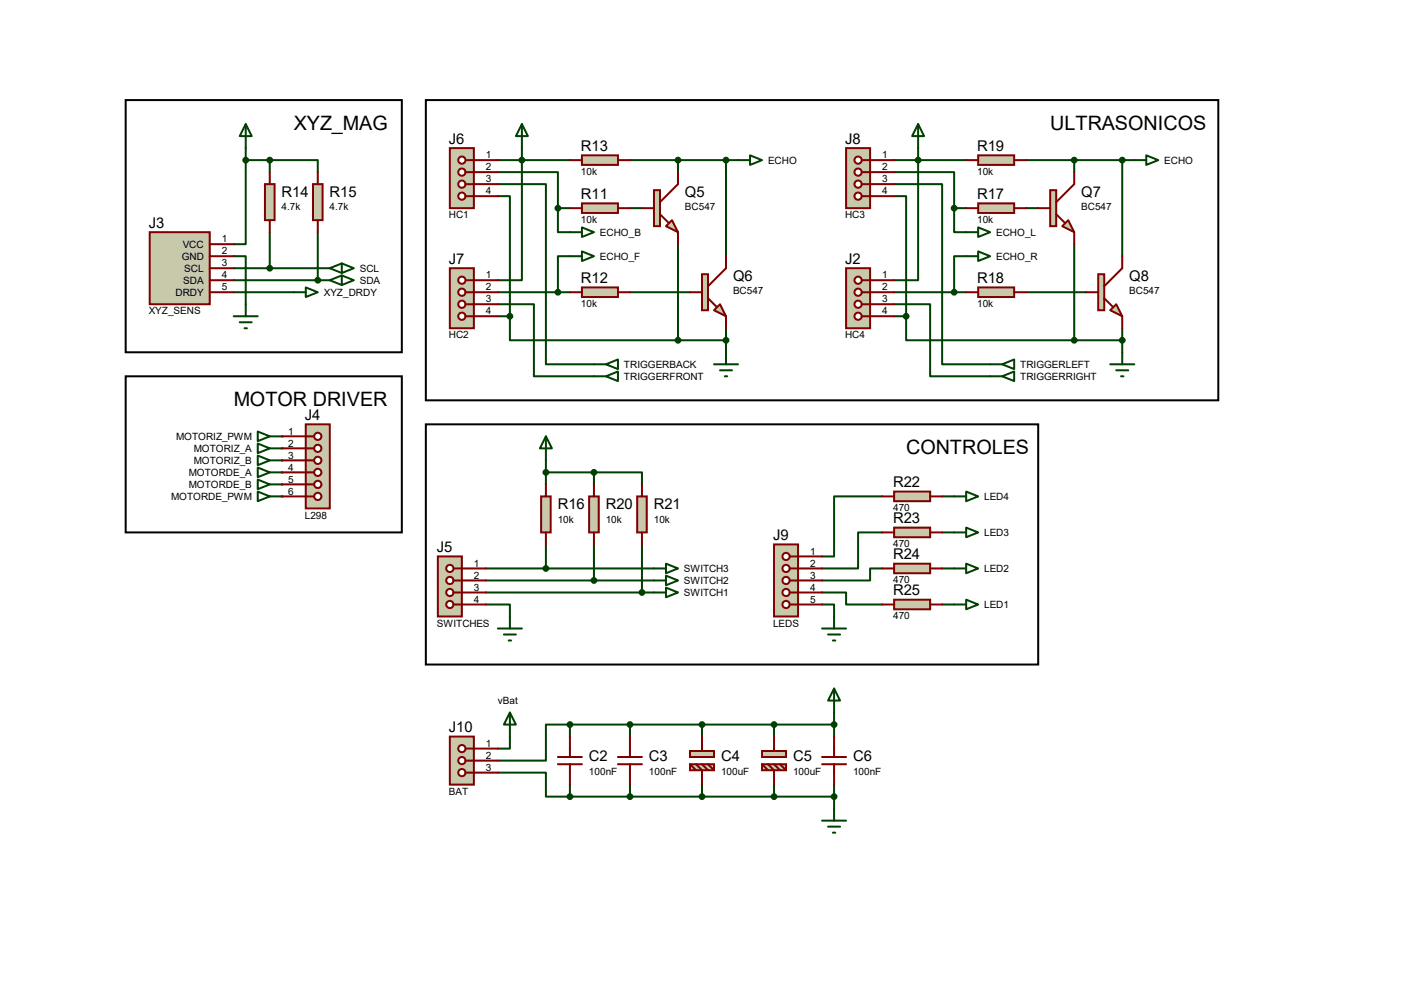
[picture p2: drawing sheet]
<svg xmlns="http://www.w3.org/2000/svg" width="297mm" height="210mm" viewBox="0 0 297 210" stroke-linecap="round" stroke-linejoin="round" font-family="sans-serif">
<path d="M52 33.9v17.7h-2.6M52 31.3v2.6M52 33.9h5.1M57.1 33.9h10.1v2.5M57.1 33.9v2.5M49.4 54.2h2.6v10.1M49.4 56.7h20.4M49.4 59.3h20.4M57.1 49.1v7.6M67.2 49.1v10.2" fill="none" stroke="#004000" stroke-width=".42"/>
<g fill="#004000">
<circle cx="59.6" cy="92.3" r=".21"/>
<circle cx="59.6" cy="94.8" r=".21"/>
<circle cx="59.6" cy="97.4" r=".21"/>
<circle cx="59.6" cy="99.9" r=".21"/>
<circle cx="59.6" cy="102.4" r=".21"/>
<circle cx="59.6" cy="105" r=".21"/>
</g>
<g fill="none" stroke="#004000" stroke-width=".42">
<path d="M105.3 38.9h10.2v38.1h10.1M105.3 36.4h12.7v7.6M105.3 33.9h15.3M110.4 31.3v28h-5.1M133.3 33.9h22.8M143.4 33.9v2.5M153.6 33.9v20.3M189.1 38.9h10.2v38.1h10.2M189.1 36.4h12.7v7.6M189.1 33.9h15.3M194.2 31.3v28h-5.1M217.1 33.9h22.8"/>
<path d="M227.2 33.9v2.5M237.4 33.9v20.3M105.3 41.5h2.6v25.4M118 44v5.1h2.6M118 44h2.6M120.6 54.2h-2.6v7.6M133.3 44h2.5M143.4 51.6v20.4M189.1 41.5h2.6v25.4M201.8 44v5.1h2.6M201.8 44h2.6M204.4 54.2h-2.6v7.6"/>
<path d="M217.1 44h2.5M227.2 51.6v20.4M49.4 61.8h12.7M105.3 64.3h7.6v15.3h12.7M105.3 61.8h15.3M105.3 66.9h2.6M107.9 66.9v5.1h35.5M133.3 61.8h12.7M143.4 72h10.2M153.6 69.4v5.1M189.1 64.3h7.7v15.3h12.7M189.1 61.8h15.3"/>
<path d="M189.1 66.9h2.6M191.7 66.9v5.1h35.5M217.1 61.8h12.7M227.2 72h10.2M237.4 69.4v5.1M115.5 99.9h10.1M115.5 97.4v5M125.6 99.9h10.2v2.5M125.6 99.9v2.5M115.5 115.1v5.1M125.6 115.1v7.7M135.8 115.1v10.2"/>
<path d="M186.6 105h-10.2v12.7h-2.5M186.6 112.6h-5.1v7.6h-7.6M199.3 105h2.5M199.3 112.6h2.5M102.8 127.8h5.1v2.6M102.8 120.2h35.5M102.8 125.3h35.5M102.8 122.8h35.5M173.9 127.8h2.5v2.6M173.9 125.3h5.1v2.5h7.6M186.6 120.2h-2.5v2.6h-10.2M199.3 120.2h2.5"/>
<path d="M199.3 127.8h2.5M107.9 155.8v2.5h-2.6M120.6 153.2h-5.1v7.7h-10.2M120.6 153.2h55.8M120.6 153.2v2.6M133.3 153.2v2.6M148.5 153.2v2.6M163.7 153.2v2.6M176.4 150.7v5.1M105.3 163.4h10.2v5.1h5.1M120.6 168.5h55.8M120.6 165.9v2.6"/>
<path d="M133.3 165.9v2.6M148.5 165.9v2.6M163.7 165.9v2.6M176.4 165.9v5.1"/>
</g>
<path d="M31.7 49.1h12.7v15.2h-12.7z" fill="#c8c8aa" stroke="#800000" stroke-width=".42"/>
<path d="M44.4 51.6h5M44.4 54.2h5M44.4 56.7h5M44.4 59.3h5M44.4 61.8h5" fill="none" stroke="#800000" stroke-width=".42"/>
<path d="M56 38.9h2.1v7.7h-2.1z" fill="#c8c8aa" stroke="#800000" stroke-width=".42"/>
<path d="M57.1 36.4v2.5M57.1 46.6v2.5" fill="none" stroke="#800000" stroke-width=".42"/>
<path d="M66.2 38.9h2v7.7h-2z" fill="#c8c8aa" stroke="#800000" stroke-width=".42"/>
<path d="M67.2 36.4v2.5M67.2 46.6v2.5" fill="none" stroke="#800000" stroke-width=".42"/>
<g fill="none" stroke="#004000" stroke-width=".42">
<path d="M52 26.2l1.3 2.6h-2.6zM52 26.2v5.1M72.3 55.7l2.5 1-2.5 1zM72.3 58.3l2.5 1-2.5 1zM72.3 55.7l-2.5 1 2.5 1M72.3 58.3l-2.5 1 2.5 1M49.4 66.9h5.1M50.7 68.2h2.6M51.7 69.4h.5M52 64.3v2.6M54.5 93.8l2.6 1-2.6 1zM54.5 96.4l2.6 1-2.6 1z"/>
<path d="M54.5 98.9l2.6 1-2.6 1zM54.5 91.3l2.6 1-2.6 1zM57.1 94.8h2.5M57.1 97.4h2.5M57.1 99.9h2.5M57.1 92.3h2.5M54.5 101.4l2.6 1-2.6 1.1zM54.5 104l2.6 1-2.6 1zM57.1 102.4h2.5M57.1 105h2.5"/>
</g>
<g fill="#004000" stroke="#004000" stroke-width=".42">
<circle cx="52" cy="33.9" r=".51"/>
<circle cx="57.1" cy="33.9" r=".51"/>
<circle cx="57.1" cy="56.7" r=".51"/>
<circle cx="67.2" cy="59.3" r=".51"/>
</g>
<path d="M26.6 21.2h58.4v53.3h-58.4z" fill="none" stroke="#000" stroke-width=".42"/>
<path d="M64.7 89.7h5.1v17.8h-5.1z" fill="#c8c8aa" stroke="#800000" stroke-width=".42"/>
<path d="M64.7 92.3h1.8" fill="none" stroke="#800000" stroke-width=".42"/>
<circle cx="67.2" cy="92.3" r=".76" fill="#fff" stroke="#800000" stroke-width=".42"/>
<path d="M64.7 94.8h1.8" fill="none" stroke="#800000" stroke-width=".42"/>
<circle cx="67.2" cy="94.8" r=".76" fill="#fff" stroke="#800000" stroke-width=".42"/>
<path d="M64.7 97.4h1.8" fill="none" stroke="#800000" stroke-width=".42"/>
<circle cx="67.2" cy="97.4" r=".76" fill="#fff" stroke="#800000" stroke-width=".42"/>
<path d="M64.7 99.9h1.8" fill="none" stroke="#800000" stroke-width=".42"/>
<circle cx="67.2" cy="99.9" r=".76" fill="#fff" stroke="#800000" stroke-width=".42"/>
<path d="M64.7 102.4h1.8" fill="none" stroke="#800000" stroke-width=".42"/>
<circle cx="67.2" cy="102.4" r=".76" fill="#fff" stroke="#800000" stroke-width=".42"/>
<path d="M64.7 105h1.8" fill="none" stroke="#800000" stroke-width=".42"/>
<circle cx="67.2" cy="105" r=".76" fill="#fff" stroke="#800000" stroke-width=".42"/>
<path d="M59.6 92.3h5.1M59.6 94.8h5.1M59.6 97.4h5.1M59.6 99.9h5.1M59.6 102.4h5.1M59.6 105h5.1" fill="none" stroke="#800000" stroke-width=".42"/>
<path d="M26.6 79.6h58.4v33h-58.4z" fill="none" stroke="#000" stroke-width=".42"/>
<path d="M110.4 26.2l1.3 2.6h-2.6zM110.4 26.2v5.1M62.1 61.8h2.6M64.7 60.8l2.5 1-2.5 1zM125.6 77h2.6M125.6 79.6h2.6M128.2 77l2.5-1v2.1zM128.2 79.6l2.5-1v2z" fill="none" stroke="#004000" stroke-width=".42"/>
<g fill="#c8c8aa" stroke="#800000" stroke-width=".42">
<path d="M140.9 47.8l1.3-1.2 1.2 2.5z"/>
<path d="M138.3 40.2h1.3v7.6h-1.3z"/>
</g>
<path d="M143.4 36.4v2.5l-3.8 3.9M135.8 44h2.5M139.6 45.3l1.8 1.8M143.4 49.1v2.5" fill="none" stroke="#800000" stroke-width=".42"/>
<g fill="#c8c8aa" stroke="#800000" stroke-width=".42">
<path d="M152.3 64.3l1.3 2.6-2.6-1.3z"/>
<path d="M148.5 58h1.3v7.6h-1.3z"/>
</g>
<path d="M153.6 54.2v2.5l-3.8 3.8M146 61.8h2.5M149.8 63.1l1.8 1.8M153.6 66.9v2.5" fill="none" stroke="#800000" stroke-width=".42"/>
<path d="M151 77h5.1M152.3 78.3h2.6M153.3 79.6h.5M153.6 74.5v2.5" fill="none" stroke="#004000" stroke-width=".42"/>
<circle cx="153.6" cy="72" r=".51" fill="#004000" stroke="#004000" stroke-width=".42"/>
<path d="M123.1 43h7.6v2h-7.6z" fill="#c8c8aa" stroke="#800000" stroke-width=".42"/>
<path d="M120.6 44h2.5M130.7 44h2.6" fill="none" stroke="#800000" stroke-width=".42"/>
<path d="M123.1 60.8h7.6v2h-7.6z" fill="#c8c8aa" stroke="#800000" stroke-width=".42"/>
<path d="M120.6 61.8h2.5M130.7 61.8h2.6" fill="none" stroke="#800000" stroke-width=".42"/>
<path d="M123.1 32.9h7.6v2h-7.6z" fill="#c8c8aa" stroke="#800000" stroke-width=".42"/>
<path d="M120.6 33.9h2.5M130.7 33.9h2.6" fill="none" stroke="#800000" stroke-width=".42"/>
<g fill="#004000" stroke="#004000" stroke-width=".42">
<circle cx="143.4" cy="33.9" r=".51"/>
<circle cx="110.4" cy="33.9" r=".51"/>
<circle cx="153.6" cy="33.9" r=".51"/>
<circle cx="143.4" cy="72" r=".51"/>
</g>
<path d="M156.1 33.9h2.6M158.7 32.9l2.5 1-2.5 1zM194.2 26.2l1.3 2.6h-2.5zM194.2 26.2v5.1M209.5 77h2.5M209.5 79.6h2.5M212 77l2.5-1v2.1zM212 79.6l2.5-1v2z" fill="none" stroke="#004000" stroke-width=".42"/>
<path d="M90.1 21.2h167.6v63.5h-167.6z" fill="none" stroke="#000" stroke-width=".42"/>
<g fill="#c8c8aa" stroke="#800000" stroke-width=".42">
<path d="M226 46.6l1.2 2.5-2.5-1.3z"/>
<path d="M222.2 40.2h1.2v7.6h-1.2z"/>
</g>
<path d="M227.2 36.4v2.5l-3.8 3.9M219.6 44h2.6M223.4 45.3l1.8 1.8M227.2 49.1v2.5" fill="none" stroke="#800000" stroke-width=".42"/>
<g fill="#c8c8aa" stroke="#800000" stroke-width=".42">
<path d="M236.1 64.3l1.3 2.6-2.5-1.3z"/>
<path d="M232.3 58h1.3v7.6h-1.3z"/>
</g>
<path d="M237.4 54.2v2.5l-3.8 3.8M229.8 61.8h2.5M233.6 63.1l1.8 1.8M237.4 66.9v2.5" fill="none" stroke="#800000" stroke-width=".42"/>
<path d="M234.9 77h5M236.1 78.3h2.6M237.2 79.6h.5M237.4 74.5v2.5" fill="none" stroke="#004000" stroke-width=".42"/>
<circle cx="237.4" cy="72" r=".51" fill="#004000" stroke="#004000" stroke-width=".42"/>
<path d="M206.9 43h7.6v2h-7.6z" fill="#c8c8aa" stroke="#800000" stroke-width=".42"/>
<path d="M204.4 44h2.5M214.5 44h2.6" fill="none" stroke="#800000" stroke-width=".42"/>
<path d="M206.9 60.8h7.6v2h-7.6z" fill="#c8c8aa" stroke="#800000" stroke-width=".42"/>
<path d="M204.4 61.8h2.5M214.5 61.8h2.6" fill="none" stroke="#800000" stroke-width=".42"/>
<path d="M206.9 32.9h7.6v2h-7.6z" fill="#c8c8aa" stroke="#800000" stroke-width=".42"/>
<path d="M204.4 33.9h2.5M214.5 33.9h2.6" fill="none" stroke="#800000" stroke-width=".42"/>
<g fill="#004000" stroke="#004000" stroke-width=".42">
<circle cx="227.2" cy="33.9" r=".51"/>
<circle cx="194.2" cy="33.9" r=".51"/>
<circle cx="237.4" cy="33.9" r=".51"/>
<circle cx="227.2" cy="72" r=".51"/>
</g>
<path d="M239.9 33.9h2.6M242.5 32.9l2.5 1-2.5 1z" fill="none" stroke="#004000" stroke-width=".42"/>
<path d="M95.2 31.3h5v12.7h-5z" fill="#c8c8aa" stroke="#800000" stroke-width=".42"/>
<path d="M98.5 33.9h1.7" fill="none" stroke="#800000" stroke-width=".42"/>
<circle cx="97.7" cy="36.4" r=".76" fill="#fff" stroke="#800000" stroke-width=".42"/>
<path d="M98.5 36.4h1.7" fill="none" stroke="#800000" stroke-width=".42"/>
<circle cx="97.7" cy="38.9" r=".76" fill="#fff" stroke="#800000" stroke-width=".42"/>
<path d="M98.5 38.9h1.7" fill="none" stroke="#800000" stroke-width=".42"/>
<circle cx="97.7" cy="41.5" r=".76" fill="#fff" stroke="#800000" stroke-width=".42"/>
<path d="M98.5 41.5h1.7" fill="none" stroke="#800000" stroke-width=".42"/>
<circle cx="97.7" cy="33.9" r=".76" fill="#fff" stroke="#800000" stroke-width=".42"/>
<path d="M100.2 33.9h5.1M100.2 36.4h5.1M100.2 38.9h5.1M100.2 41.5h5.1" fill="none" stroke="#800000" stroke-width=".42"/>
<path d="M95.2 56.7h5v12.7h-5z" fill="#c8c8aa" stroke="#800000" stroke-width=".42"/>
<path d="M98.5 59.3h1.7" fill="none" stroke="#800000" stroke-width=".42"/>
<circle cx="97.7" cy="61.8" r=".76" fill="#fff" stroke="#800000" stroke-width=".42"/>
<path d="M98.5 61.8h1.7" fill="none" stroke="#800000" stroke-width=".42"/>
<circle cx="97.7" cy="64.3" r=".76" fill="#fff" stroke="#800000" stroke-width=".42"/>
<path d="M98.5 64.3h1.7" fill="none" stroke="#800000" stroke-width=".42"/>
<circle cx="97.7" cy="66.9" r=".76" fill="#fff" stroke="#800000" stroke-width=".42"/>
<path d="M98.5 66.9h1.7" fill="none" stroke="#800000" stroke-width=".42"/>
<circle cx="97.7" cy="59.3" r=".76" fill="#fff" stroke="#800000" stroke-width=".42"/>
<path d="M100.2 59.3h5.1M100.2 61.8h5.1M100.2 64.3h5.1M100.2 66.9h5.1" fill="none" stroke="#800000" stroke-width=".42"/>
<circle cx="107.9" cy="66.9" r=".51" fill="#004000" stroke="#004000" stroke-width=".42"/>
<path d="M179 31.3h5.1v12.7h-5.1z" fill="#c8c8aa" stroke="#800000" stroke-width=".42"/>
<path d="M182.3 33.9h1.8" fill="none" stroke="#800000" stroke-width=".42"/>
<circle cx="181.5" cy="36.4" r=".76" fill="#fff" stroke="#800000" stroke-width=".42"/>
<path d="M182.3 36.4h1.8" fill="none" stroke="#800000" stroke-width=".42"/>
<circle cx="181.5" cy="38.9" r=".76" fill="#fff" stroke="#800000" stroke-width=".42"/>
<path d="M182.3 38.9h1.8" fill="none" stroke="#800000" stroke-width=".42"/>
<circle cx="181.5" cy="41.5" r=".76" fill="#fff" stroke="#800000" stroke-width=".42"/>
<path d="M182.3 41.5h1.8" fill="none" stroke="#800000" stroke-width=".42"/>
<circle cx="181.5" cy="33.9" r=".76" fill="#fff" stroke="#800000" stroke-width=".42"/>
<path d="M184.1 33.9h5M184.1 36.4h5M184.1 38.9h5M184.1 41.5h5" fill="none" stroke="#800000" stroke-width=".42"/>
<path d="M179 56.7h5.1v12.7h-5.1z" fill="#c8c8aa" stroke="#800000" stroke-width=".42"/>
<path d="M182.3 59.3h1.8" fill="none" stroke="#800000" stroke-width=".42"/>
<circle cx="181.5" cy="61.8" r=".76" fill="#fff" stroke="#800000" stroke-width=".42"/>
<path d="M182.3 61.8h1.8" fill="none" stroke="#800000" stroke-width=".42"/>
<circle cx="181.5" cy="64.3" r=".76" fill="#fff" stroke="#800000" stroke-width=".42"/>
<path d="M182.3 64.3h1.8" fill="none" stroke="#800000" stroke-width=".42"/>
<circle cx="181.5" cy="66.9" r=".76" fill="#fff" stroke="#800000" stroke-width=".42"/>
<path d="M182.3 66.9h1.8" fill="none" stroke="#800000" stroke-width=".42"/>
<circle cx="181.5" cy="59.3" r=".76" fill="#fff" stroke="#800000" stroke-width=".42"/>
<path d="M184.1 59.3h5M184.1 61.8h5M184.1 64.3h5M184.1 66.9h5" fill="none" stroke="#800000" stroke-width=".42"/>
<circle cx="191.7" cy="66.9" r=".51" fill="#004000" stroke="#004000" stroke-width=".42"/>
<path d="M105.3 132.9h5.1M106.6 134.2h2.5M107.6 135.5h.5M107.9 130.4v2.5" fill="none" stroke="#004000" stroke-width=".42"/>
<path d="M114.5 105h2v7.6h-2z" fill="#c8c8aa" stroke="#800000" stroke-width=".42"/>
<path d="M115.5 102.4v2.6M115.5 112.6v2.5" fill="none" stroke="#800000" stroke-width=".42"/>
<path d="M124.6 105h2.1v7.6h-2.1z" fill="#c8c8aa" stroke="#800000" stroke-width=".42"/>
<path d="M125.6 102.4v2.6M125.6 112.6v2.5" fill="none" stroke="#800000" stroke-width=".42"/>
<path d="M134.8 105h2v7.6h-2z" fill="#c8c8aa" stroke="#800000" stroke-width=".42"/>
<path d="M135.8 102.4v2.6M135.8 112.6v2.5" fill="none" stroke="#800000" stroke-width=".42"/>
<g fill="#004000" stroke="#004000" stroke-width=".42">
<circle cx="125.6" cy="99.9" r=".51"/>
<circle cx="115.5" cy="99.9" r=".51"/>
</g>
<path d="M115.5 92.3l1.3 2.5h-2.6zM115.5 92.3v5.1M140.9 119.2l2.5 1-2.5 1zM138.3 120.2h2.6M138.3 122.8h2.6M138.3 125.3h2.6M140.9 121.8l2.5 1-2.5 1zM140.9 124.3l2.5 1-2.5 1z" fill="none" stroke="#004000" stroke-width=".42"/>
<path d="M189.1 104h7.7v2h-7.7z" fill="#c8c8aa" stroke="#800000" stroke-width=".42"/>
<path d="M186.6 105h2.5M196.8 105h2.5" fill="none" stroke="#800000" stroke-width=".42"/>
<path d="M163.7 115.1h5.1v15.3h-5.1z" fill="#c8c8aa" stroke="#800000" stroke-width=".42"/>
<path d="M167 117.7h1.8" fill="none" stroke="#800000" stroke-width=".42"/>
<circle cx="166.3" cy="120.2" r=".76" fill="#fff" stroke="#800000" stroke-width=".42"/>
<path d="M167 120.2h1.8" fill="none" stroke="#800000" stroke-width=".42"/>
<circle cx="166.3" cy="122.8" r=".76" fill="#fff" stroke="#800000" stroke-width=".42"/>
<path d="M167 122.8h1.8" fill="none" stroke="#800000" stroke-width=".42"/>
<circle cx="166.3" cy="125.3" r=".76" fill="#fff" stroke="#800000" stroke-width=".42"/>
<path d="M167 125.3h1.8" fill="none" stroke="#800000" stroke-width=".42"/>
<circle cx="166.3" cy="127.8" r=".76" fill="#fff" stroke="#800000" stroke-width=".42"/>
<path d="M167 127.8h1.8" fill="none" stroke="#800000" stroke-width=".42"/>
<circle cx="166.3" cy="117.7" r=".76" fill="#fff" stroke="#800000" stroke-width=".42"/>
<path d="M168.8 117.7h5.1M168.8 120.2h5.1M168.8 122.8h5.1M168.8 125.3h5.1M168.8 127.8h5.1" fill="none" stroke="#800000" stroke-width=".42"/>
<path d="M173.9 132.9h5.1M175.2 134.2h2.5M176.2 135.5h.5M176.4 130.4v2.5" fill="none" stroke="#004000" stroke-width=".42"/>
<path d="M189.1 111.6h7.7v2h-7.7z" fill="#c8c8aa" stroke="#800000" stroke-width=".42"/>
<path d="M186.6 112.6h2.5M196.8 112.6h2.5" fill="none" stroke="#800000" stroke-width=".42"/>
<path d="M189.1 119.2h7.7v2h-7.7z" fill="#c8c8aa" stroke="#800000" stroke-width=".42"/>
<path d="M186.6 120.2h2.5M196.8 120.2h2.5" fill="none" stroke="#800000" stroke-width=".42"/>
<path d="M189.1 126.8h7.7v2.1h-7.7z" fill="#c8c8aa" stroke="#800000" stroke-width=".42"/>
<path d="M186.6 127.8h2.5M196.8 127.8h2.5" fill="none" stroke="#800000" stroke-width=".42"/>
<g fill="none" stroke="#004000" stroke-width=".42">
<path d="M120.6 49.1h2.5M120.6 54.2h2.5M123.1 48.1l2.5 1-2.5 1zM123.1 53.2l2.5 1-2.5 1zM204.4 49.1h2.5M204.4 54.2h2.5M206.9 48.1l2.6 1-2.6 1zM206.9 53.2l2.6 1-2.6 1zM201.8 105h2.6M201.8 112.6h2.6M204.4 104l2.5 1-2.5 1zM204.4 111.6l2.5 1-2.5 1z"/>
<path d="M204.4 119.2l2.5 1-2.5 1zM201.8 120.2h2.6M201.8 127.8h2.6M204.4 126.8l2.5 1-2.5 1.1z"/>
</g>
<g fill="#004000" stroke="#004000" stroke-width=".42">
<circle cx="118" cy="61.8" r=".51"/>
<circle cx="118" cy="44" r=".51"/>
<circle cx="201.8" cy="61.8" r=".51"/>
<circle cx="201.8" cy="44" r=".51"/>
</g>
<path d="M90.1 89.7h129.5v50.8h-129.5z" fill="none" stroke="#000" stroke-width=".42"/>
<path d="M92.6 117.7h5.1v12.7h-5.1z" fill="#c8c8aa" stroke="#800000" stroke-width=".42"/>
<path d="M95.9 120.2h1.8" fill="none" stroke="#800000" stroke-width=".42"/>
<circle cx="95.2" cy="122.8" r=".76" fill="#fff" stroke="#800000" stroke-width=".42"/>
<path d="M95.9 122.8h1.8" fill="none" stroke="#800000" stroke-width=".42"/>
<circle cx="95.2" cy="125.3" r=".76" fill="#fff" stroke="#800000" stroke-width=".42"/>
<path d="M95.9 125.3h1.8" fill="none" stroke="#800000" stroke-width=".42"/>
<circle cx="95.2" cy="127.8" r=".76" fill="#fff" stroke="#800000" stroke-width=".42"/>
<path d="M95.9 127.8h1.8" fill="none" stroke="#800000" stroke-width=".42"/>
<circle cx="95.2" cy="120.2" r=".76" fill="#fff" stroke="#800000" stroke-width=".42"/>
<path d="M97.7 120.2h5.1M97.7 122.8h5.1M97.7 125.3h5.1M97.7 127.8h5.1" fill="none" stroke="#800000" stroke-width=".42"/>
<g fill="#004000" stroke="#004000" stroke-width=".42">
<circle cx="135.8" cy="125.3" r=".51"/>
<circle cx="125.6" cy="122.8" r=".51"/>
<circle cx="115.5" cy="120.2" r=".51"/>
</g>
<path d="M95.2 155.8h5v10.1h-5z" fill="#c8c8aa" stroke="#800000" stroke-width=".42"/>
<path d="M98.5 158.3h1.7" fill="none" stroke="#800000" stroke-width=".42"/>
<circle cx="97.7" cy="160.9" r=".76" fill="#fff" stroke="#800000" stroke-width=".42"/>
<path d="M98.5 160.9h1.7" fill="none" stroke="#800000" stroke-width=".42"/>
<circle cx="97.7" cy="163.4" r=".76" fill="#fff" stroke="#800000" stroke-width=".42"/>
<path d="M98.5 163.4h1.7" fill="none" stroke="#800000" stroke-width=".42"/>
<circle cx="97.7" cy="158.3" r=".76" fill="#fff" stroke="#800000" stroke-width=".42"/>
<path d="M100.2 158.3h5.1M120.6 155.8v4.3M133.3 155.8v4.3M100.2 160.9h5.1M100.2 163.4h5.1M118 161.6h5.1M118 160.1h5.1M120.6 161.6v4.3M130.7 161.6h5.1M130.7 160.1h5.1M133.3 161.6v4.3" fill="none" stroke="#800000" stroke-width=".42"/>
<path d="M107.9 150.7l1.2 2.5h-2.5zM107.9 150.7v5.1M176.4 145.6l1.3 2.6h-2.5zM176.4 145.6v5.1M173.9 173.6h5.1M175.2 174.8h2.5M176.2 176.1h.5M176.4 171v2.6" fill="none" stroke="#004000" stroke-width=".42"/>
<g fill="#c8c8aa" stroke="#800000" stroke-width=".42">
<path d="M146 158.8h5v1.3h-5z"/>
<path d="M146 161.6h5v1.3h-5z"/>
</g>
<path d="M148.5 155.8v3M146 161.6l1.2 1.3M147.2 161.6l1.3 1.3v3M148.5 161.6l1.3 1.3M149.8 161.6l1.2 1.3" fill="none" stroke="#800000" stroke-width=".42"/>
<g fill="#c8c8aa" stroke="#800000" stroke-width=".42">
<path d="M161.2 158.8h5.1v1.3h-5.1z"/>
<path d="M161.2 161.6h5.1v1.3h-5.1z"/>
</g>
<path d="M163.7 155.8v3M176.4 155.8v4.3M161.2 161.6l1.3 1.3M162.5 161.6l1.2 1.3v3M163.7 161.6l1.3 1.3M165 161.6l1.3 1.3M173.9 161.6h5.1M173.9 160.1h5.1M176.4 161.6v4.3" fill="none" stroke="#800000" stroke-width=".42"/>
<g fill="#004000" stroke="#004000" stroke-width=".42">
<circle cx="133.3" cy="168.5" r=".51"/>
<circle cx="148.5" cy="168.5" r=".51"/>
<circle cx="163.7" cy="168.5" r=".51"/>
<circle cx="133.3" cy="153.2" r=".51"/>
<circle cx="148.5" cy="153.2" r=".51"/>
<circle cx="163.7" cy="153.2" r=".51"/>
<circle cx="176.4" cy="168.5" r=".51"/>
<circle cx="176.4" cy="153.2" r=".51"/>
<circle cx="120.6" cy="153.2" r=".51"/>
<circle cx="120.6" cy="168.5" r=".51"/>
</g>
<g font-size="4.2">
<text x="62.1" y="27.5">XYZ_MAG</text>
<text x="222.2" y="27.5">ULTRASONICOS</text>
<text x="49.4" y="85.9">MOTOR DRIVER</text>
<text x="191.7" y="96.1">CONTROLES</text>
</g>
<g font-size="3.1">
<text x="95" y="30.4">J6</text>
<text x="122.9" y="32">R13</text>
<text x="178.8" y="30.4">J8</text>
<text x="206.7" y="32">R19</text>
<text x="59.6" y="41.6">R14</text>
<text x="69.7" y="41.6">R15</text>
<text x="144.9" y="41.6">Q5</text>
<text x="228.7" y="41.6">Q7</text>
<text x="122.9" y="42.1">R11</text>
<text x="206.7" y="42.1">R17</text>
<text x="31.5" y="48.2">J3</text>
<text x="95" y="55.8">J7</text>
<text x="122.9" y="59.9">R12</text>
<text x="155.1" y="59.4">Q6</text>
<text x="178.8" y="55.8">J2</text>
<text x="206.7" y="59.9">R18</text>
<text x="238.9" y="59.4">Q8</text>
<text x="64.5" y="88.9">J4</text>
<text x="118" y="107.6">R16</text>
<text x="128.1" y="107.6">R20</text>
<text x="138.3" y="107.6">R21</text>
<text x="188.9" y="103.1">R22</text>
<text x="188.9" y="110.7">R23</text>
<text x="92.4" y="116.8">J5</text>
<text x="163.5" y="114.3">J9</text>
<text x="188.9" y="118.3">R24</text>
<text x="188.9" y="125.9">R25</text>
<text x="95" y="154.9">J10</text>
<text x="124.6" y="161">C2</text>
<text x="137.3" y="161">C3</text>
<text x="152.5" y="161">C4</text>
<text x="167.8" y="161">C5</text>
<text x="180.5" y="161">C6</text>
</g>
<g font-size="2.1">
<text x="102.8" y="33.5">1</text>
<text x="162.5" y="34.6">ECHO</text>
<text x="186.6" y="33.5">1</text>
<text x="246.3" y="34.6">ECHO</text>
<text x="102.8" y="36">2</text>
<text x="102.8" y="38.6">3</text>
<text x="102.8" y="41.1">4</text>
<text x="122.9" y="37">10k</text>
<text x="186.6" y="36">2</text>
<text x="186.6" y="38.6">3</text>
<text x="186.6" y="41.1">4</text>
<text x="206.7" y="37">10k</text>
<text x="59.6" y="44.5">4.7k</text>
<text x="69.7" y="44.5">4.7k</text>
<text x="95" y="46.2">HC1</text>
<text x="122.9" y="47.2">10k</text>
<text x="144.9" y="44.5">BC547</text>
<text x="178.8" y="46.2">HC3</text>
<text x="206.7" y="47.2">10k</text>
<text x="228.7" y="44.5">BC547</text>
<text x="38.7" y="52.4">VCC</text>
<text x="46.9" y="51.3">1</text>
<text x="46.9" y="53.8">2</text>
<text x="126.9" y="49.9">ECHO_B</text>
<text x="210.7" y="49.9">ECHO_L</text>
<text x="38.4" y="54.9">GND</text>
<text x="39" y="57.5">SCL</text>
<text x="46.9" y="56.3">3</text>
<text x="46.9" y="58.9">4</text>
<text x="76.1" y="57.5">SCL</text>
<text x="102.8" y="58.9">1</text>
<text x="126.9" y="54.9">ECHO_F</text>
<text x="186.6" y="58.9">1</text>
<text x="210.7" y="54.9">ECHO_R</text>
<text x="37.1" y="62.6">DRDY</text>
<text x="38.8" y="60">SDA</text>
<text x="46.9" y="61.4">5</text>
<text x="68.5" y="62.6">XYZ_DRDY</text>
<text x="76.1" y="60">SDA</text>
<text x="102.8" y="61.4">2</text>
<text x="102.8" y="64">3</text>
<text x="122.9" y="65">10k</text>
<text x="155.1" y="62.3">BC547</text>
<text x="186.6" y="61.4">2</text>
<text x="186.6" y="64">3</text>
<text x="206.7" y="65">10k</text>
<text x="238.9" y="62.3">BC547</text>
<text x="31.5" y="66.5">XYZ_SENS</text>
<text x="95" y="71.6">HC2</text>
<text x="102.8" y="66.5">4</text>
<text x="178.8" y="71.6">HC4</text>
<text x="186.6" y="66.5">4</text>
<text x="132" y="77.8">TRIGGERBACK</text>
<text x="215.8" y="77.8">TRIGGERLEFT</text>
<text x="132" y="80.3">TRIGGERFRONT</text>
<text x="215.8" y="80.3">TRIGGERRIGHT</text>
<text x="37.3" y="93">MOTORIZ_PWM</text>
<text x="41" y="95.6">MOTORIZ_A</text>
<text x="61" y="91.9">1</text>
<text x="61" y="94.4">2</text>
<text x="39.9" y="100.7">MOTORDE_A</text>
<text x="41" y="98.1">MOTORIZ_B</text>
<text x="61" y="97">3</text>
<text x="61" y="99.5">4</text>
<text x="36.2" y="105.7">MOTORDE_PWM</text>
<text x="39.9" y="103.2">MOTORDE_B</text>
<text x="61" y="102.1">5</text>
<text x="61" y="104.6">6</text>
<text x="208.2" y="105.7">LED4</text>
<text x="64.5" y="109.7">L298</text>
<text x="118" y="110.5">10k</text>
<text x="128.1" y="110.5">10k</text>
<text x="138.3" y="110.5">10k</text>
<text x="188.9" y="108.2">470</text>
<text x="208.2" y="113.4">LED3</text>
<text x="100.2" y="119.8">1</text>
<text x="171.4" y="117.3">1</text>
<text x="171.4" y="119.8">2</text>
<text x="188.9" y="115.8">470</text>
<text x="100.2" y="122.4">2</text>
<text x="100.2" y="124.9">3</text>
<text x="144.7" y="121">SWITCH3</text>
<text x="144.7" y="123.5">SWITCH2</text>
<text x="171.4" y="122.4">3</text>
<text x="171.4" y="124.9">4</text>
<text x="188.9" y="123.4">470</text>
<text x="208.2" y="121">LED2</text>
<text x="100.2" y="127.5">4</text>
<text x="144.7" y="126.1">SWITCH1</text>
<text x="171.4" y="127.5">5</text>
<text x="188.9" y="131">470</text>
<text x="208.2" y="128.6">LED1</text>
<text x="92.4" y="132.5">SWITCHES</text>
<text x="163.5" y="132.5">LEDS</text>
<text x="105.3" y="148.9">vBat</text>
<text x="102.8" y="157.9">1</text>
<text x="102.8" y="160.5">2</text>
<text x="102.8" y="163">3</text>
<text x="124.6" y="163.9">100nF</text>
<text x="137.3" y="163.9">100nF</text>
<text x="152.5" y="163.9">100uF</text>
<text x="167.8" y="163.9">100uF</text>
<text x="180.5" y="163.9">100nF</text>
<text x="95" y="168.1">BAT</text>
</g>
</svg>
